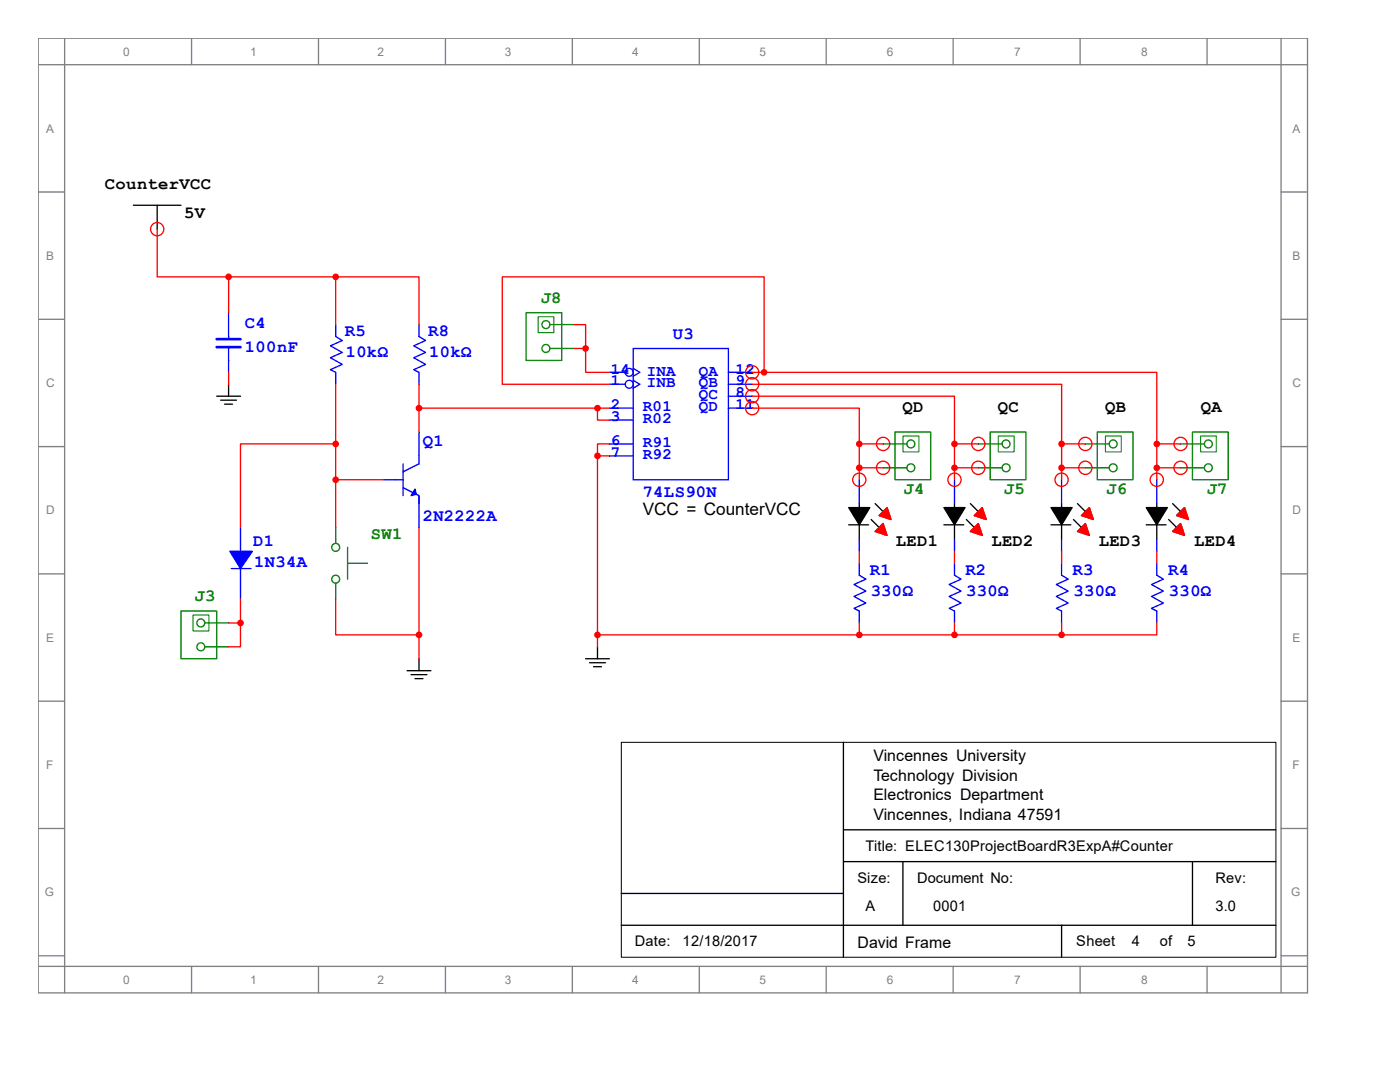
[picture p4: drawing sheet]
<svg xmlns="http://www.w3.org/2000/svg" width="279mm" height="216mm" viewBox="0 0 279 216" stroke-linecap="round" stroke-linejoin="round" font-family="sans-serif">
<g fill="none" stroke="#808080" stroke-width=".26">
<path d="M7.6 7.6h253.3v190.5h-253.3zM7.6 12.9h253.3M12.9 7.6v190.5M38.2 7.6v5.3M63.6 7.6v5.3M88.9 7.6v5.3M114.2 7.6v5.3M139.6 7.6v5.3M164.9 7.6v5.3M190.2 7.6v5.3M215.6 7.6v5.3M240.9 7.6v5.3"/>
<path d="M255.7 7.6v190.5M7.6 38.3h5.3M255.7 38.3h5.2M7.6 63.7h5.3M255.7 63.7h5.2M7.6 89.1h5.3M255.7 89.1h5.2M7.6 114.5h5.3M255.7 114.5h5.2M7.6 139.9h5.3M255.7 139.9h5.2M7.6 165.3h5.3"/>
<path d="M255.7 165.3h5.2M7.6 190.7h5.3M7.6 192.8h253.3M38.2 192.8v5.3M63.6 192.8v5.3M88.9 192.8v5.3M114.2 192.8v5.3M139.6 192.8v5.3M164.9 192.8v5.3M190.2 192.8v5.3M215.6 192.8v5.3M240.9 192.8v5.3"/>
<path d="M255.7 190.7h5.2"/>
</g>
<path d="M45.6 67.2v.5M45.6 69.3v2.6" fill="none" stroke="#00f" stroke-width=".26"/>
<path d="M43.2 67.7h4.8M43.2 69.3h4.8" fill="none" stroke="#00f" stroke-width=".53"/>
<path d="M45.6 71.9v2.4" fill="none" stroke="#00f" stroke-width=".26"/>
<path d="M45.6 62.4v4.8M126.4 69.5h19v26.2h-19z" fill="none" stroke="#00f" stroke-width=".26"/>
<path d="M43.2 79.1h4.8M44 79.9h3.2M45.6 76.7v2.4M44.8 80.6h1.6M81.2 133.8h4.8M82 134.6h3.2M82.8 135.4h1.6M83.6 131.4v2.4M116.9 131.4h4.7M117.7 132.2h3.1M118.4 133h1.6M119.2 129.1v2.3" fill="none" stroke="#000" stroke-width=".26"/>
<path d="M145.4 74.3h4.7" fill="none" stroke="#00f" stroke-width=".26"/>
<path d="M145.4 76.7h4.7" fill="none" stroke="#00f" stroke-width=".26"/>
<path d="M145.4 81.4h4.7" fill="none" stroke="#00f" stroke-width=".26"/>
<path d="M145.4 79.1h4.7" fill="none" stroke="#00f" stroke-width=".26"/>
<g fill="none" stroke="#00f" stroke-width=".26">
<path d="M121.6 76.7h3.2M126.4 75.9l1.3 .8-1.3 .8"/>
<circle cx="125.6" cy="76.7" r=".79"/>
</g>
<path d="M121.6 88.6h4.8" fill="none" stroke="#00f" stroke-width=".26"/>
<path d="M121.6 91h4.8" fill="none" stroke="#00f" stroke-width=".26"/>
<path d="M121.6 81.4h4.8" fill="none" stroke="#00f" stroke-width=".26"/>
<g fill="none" stroke="#00f" stroke-width=".26">
<path d="M121.6 74.3h3.2M126.4 73.5l1.3 .8-1.3 .8"/>
<circle cx="125.6" cy="74.3" r=".79"/>
</g>
<path d="M121.6 83.8h4.8M171.5 114.8l1.3 .8-2.4 1 2.4 1.4-2.4 1 2.4 1.3-2.4 1.1 1.1 .5" fill="none" stroke="#00f" stroke-width=".26"/>
<g fill="none" stroke="#f00" stroke-width=".26">
<circle cx="150.1" cy="74.3" r="1.32"/>
<circle cx="150.1" cy="79.1" r="1.32"/>
<circle cx="150.1" cy="76.7" r="1.32"/>
<circle cx="150.1" cy="81.4" r="1.32"/>
</g>
<path d="M171.5 112.4v2.4" fill="none" stroke="#00f" stroke-width=".26"/>
<path d="M190.5 114.8l1.3 .8-2.4 1 2.4 1.4-2.4 1 2.4 1.3-2.4 1.1 1.1 .5M171.5 121.9v2.4" fill="none" stroke="#00f" stroke-width=".26"/>
<path d="M190.5 112.4v2.4" fill="none" stroke="#00f" stroke-width=".26"/>
<path d="M190.5 121.9v2.4" fill="none" stroke="#00f" stroke-width=".26"/>
<path d="M188.4 101.3h4.2l-2.1 3.4z" fill="#000" stroke="#000" stroke-width=".26"/>
<path d="M188.4 104.7h3.9M190.5 100.5v7.1M192.9 103.7l1.5 1.6M193.7 100.5l1.5 1.6M195.2 104.5l.8 2.3-2.3-.8zM196 101.3l.8 2.4-2.4-.8z" fill="none" stroke="#000" stroke-width=".26"/>
<g fill="#f00" stroke="#f00" stroke-width=".26">
<path d="M196 101.3l.8 2.4-2.4-.8z"/>
<path d="M195.2 104.5l.8 2.3-2.3-.8z"/>
</g>
<path d="M190.5 95.7v4.8" fill="none" stroke="#00f" stroke-width=".26"/>
<path d="M190.5 107.6v2.4" fill="none" stroke="#00f" stroke-width=".26"/>
<circle cx="190.5" cy="95.7" r="1.32" fill="none" stroke="#f00" stroke-width=".26"/>
<g fill="none" stroke="#008000" stroke-width=".26">
<path d="M197.6 86.2h7.1v9.5h-7.1zM197.6 88.6h2.4M197.6 93.3h2.4"/>
<circle cx="200.8" cy="88.6" r=".79"/>
<circle cx="200.8" cy="93.3" r=".79"/>
</g>
<path d="M199.2 87h3.2v3.2h-3.2z" fill="none" stroke="#008000" stroke-width=".2"/>
<path d="M195.2 88.6h2.4" fill="none" stroke="#008000" stroke-width=".26"/>
<g fill="none" stroke="#008000" stroke-width=".26">
<path d="M178.6 86.2h7.1v9.5h-7.1zM178.6 93.3h2.4M178.6 88.6h2.4M195.2 93.3h2.4"/>
<circle cx="181.8" cy="88.6" r=".79"/>
<circle cx="181.8" cy="93.3" r=".79"/>
</g>
<g fill="none" stroke="#f00" stroke-width=".26">
<circle cx="195.2" cy="88.6" r="1.32"/>
<circle cx="195.2" cy="93.3" r="1.32"/>
</g>
<g fill="#f00" stroke="#f00" stroke-width=".26">
<circle cx="190.5" cy="93.3" r=".53"/>
<circle cx="190.5" cy="88.6" r=".53"/>
</g>
<path d="M180.2 87h3.2v3.2h-3.2z" fill="none" stroke="#008000" stroke-width=".2"/>
<path d="M176.2 88.6h2.4" fill="none" stroke="#008000" stroke-width=".26"/>
<path d="M176.2 93.3h2.4" fill="none" stroke="#008000" stroke-width=".26"/>
<g fill="none" stroke="#f00" stroke-width=".26">
<circle cx="176.2" cy="88.6" r="1.32"/>
<circle cx="176.2" cy="93.3" r="1.32"/>
</g>
<g fill="#f00" stroke="#f00" stroke-width=".26">
<path d="M177 101.3l.8 2.4-2.4-.8z"/>
<path d="M176.2 104.5l.8 2.3-2.3-.8z"/>
<circle cx="171.5" cy="88.6" r=".53"/>
</g>
<path d="M169.4 101.3h4.2l-2.1 3.4z" fill="#000" stroke="#000" stroke-width=".26"/>
<path d="M169.4 104.7h3.9M171.5 100.5v7.1M173.9 103.7l1.5 1.6M174.7 100.5l1.5 1.6M176.2 104.5l.8 2.3-2.3-.8zM177 101.3l.8 2.4-2.4-.8z" fill="none" stroke="#000" stroke-width=".26"/>
<path d="M171.5 95.7v4.8" fill="none" stroke="#00f" stroke-width=".26"/>
<path d="M171.5 107.6v2.4M211.9 114.8l1.3 .8-2.4 1 2.4 1.4-2.4 1 2.4 1.3-2.4 1.1 1.1 .5" fill="none" stroke="#00f" stroke-width=".26"/>
<circle cx="171.5" cy="95.7" r="1.32" fill="none" stroke="#f00" stroke-width=".26"/>
<circle cx="171.5" cy="93.3" r=".53" fill="#f00" stroke="#f00" stroke-width=".26"/>
<path d="M211.9 112.4v2.4" fill="none" stroke="#00f" stroke-width=".26"/>
<path d="M230.9 114.8l1.3 .8-2.4 1 2.4 1.4-2.4 1 2.4 1.3-2.4 1.1 1.1 .5M211.9 121.9v2.4" fill="none" stroke="#00f" stroke-width=".26"/>
<path d="M230.9 112.4v2.4" fill="none" stroke="#00f" stroke-width=".26"/>
<path d="M230.9 121.9v2.4" fill="none" stroke="#00f" stroke-width=".26"/>
<path d="M228.8 101.3h4.2l-2.1 3.4z" fill="#000" stroke="#000" stroke-width=".26"/>
<path d="M228.8 104.7h3.9M230.9 100.5v7.1M233.2 103.7l1.6 1.6M234 100.5l1.6 1.6M235.6 104.5l.8 2.3-2.4-.8zM236.4 101.3l.8 2.4-2.4-.8z" fill="none" stroke="#000" stroke-width=".26"/>
<g fill="#f00" stroke="#f00" stroke-width=".26">
<path d="M236.4 101.3l.8 2.4-2.4-.8z"/>
<path d="M235.6 104.5l.8 2.3-2.4-.8z"/>
</g>
<path d="M230.9 95.7v4.8" fill="none" stroke="#00f" stroke-width=".26"/>
<path d="M230.9 107.6v2.4" fill="none" stroke="#00f" stroke-width=".26"/>
<circle cx="230.9" cy="95.7" r="1.32" fill="none" stroke="#f00" stroke-width=".26"/>
<g fill="none" stroke="#008000" stroke-width=".26">
<path d="M238 86.2h7.1v9.5h-7.1zM238 88.6h2.4M238 93.3h2.4"/>
<circle cx="241.2" cy="88.6" r=".79"/>
<circle cx="241.2" cy="93.3" r=".79"/>
</g>
<path d="M239.6 87h3.1v3.2h-3.1z" fill="none" stroke="#008000" stroke-width=".2"/>
<path d="M235.6 88.6h2.4" fill="none" stroke="#008000" stroke-width=".26"/>
<g fill="none" stroke="#008000" stroke-width=".26">
<path d="M219 86.2h7.1v9.5h-7.1zM219 93.3h2.4M219 88.6h2.4M235.6 93.3h2.4"/>
<circle cx="222.2" cy="93.3" r=".79"/>
<circle cx="222.2" cy="88.6" r=".79"/>
</g>
<g fill="none" stroke="#f00" stroke-width=".26">
<circle cx="235.6" cy="88.6" r="1.32"/>
<circle cx="235.6" cy="93.3" r="1.32"/>
</g>
<g fill="#f00" stroke="#f00" stroke-width=".26">
<circle cx="230.9" cy="93.3" r=".53"/>
<circle cx="230.9" cy="88.6" r=".53"/>
</g>
<path d="M220.6 87h3.2v3.2h-3.2z" fill="none" stroke="#008000" stroke-width=".2"/>
<path d="M216.6 88.6h2.4" fill="none" stroke="#008000" stroke-width=".26"/>
<path d="M216.6 93.3h2.4" fill="none" stroke="#008000" stroke-width=".26"/>
<g fill="none" stroke="#f00" stroke-width=".26">
<circle cx="216.6" cy="93.3" r="1.32"/>
<circle cx="216.6" cy="88.6" r="1.32"/>
</g>
<g fill="#f00" stroke="#f00" stroke-width=".26">
<path d="M217.4 101.3l.8 2.4-2.4-.8z"/>
<path d="M216.6 104.5l.8 2.3-2.4-.8z"/>
<circle cx="211.9" cy="88.6" r=".53"/>
</g>
<path d="M209.8 101.3h4.2l-2.1 3.4z" fill="#000" stroke="#000" stroke-width=".26"/>
<path d="M209.8 104.7h3.9M211.9 100.5v7.1M214.2 103.7l1.6 1.6M215 100.5l1.6 1.6M216.6 104.5l.8 2.3-2.4-.8zM217.4 101.3l.8 2.4-2.4-.8z" fill="none" stroke="#000" stroke-width=".26"/>
<path d="M211.9 95.7v4.8" fill="none" stroke="#00f" stroke-width=".26"/>
<path d="M211.9 107.6v2.4" fill="none" stroke="#00f" stroke-width=".26"/>
<circle cx="211.9" cy="95.7" r="1.32" fill="none" stroke="#f00" stroke-width=".26"/>
<g fill="#f00" stroke="#f00" stroke-width=".26">
<circle cx="211.9" cy="93.3" r=".53"/>
<circle cx="190.5" cy="126.7" r=".53"/>
<circle cx="211.9" cy="126.7" r=".53"/>
<circle cx="119.2" cy="91" r=".53"/>
<circle cx="171.5" cy="126.7" r=".53"/>
<circle cx="119.2" cy="126.7" r=".53"/>
</g>
<g fill="none" stroke="#008000" stroke-width=".26">
<path d="M67 107.6v.8M67 116.4v.8M69.4 109.2v6.4M69.4 112.4h3.9"/>
<circle cx="67" cy="115.6" r=".79"/>
<circle cx="67" cy="109.2" r=".79"/>
</g>
<path d="M67 105.3v2.3" fill="none" stroke="#008000" stroke-width=".26"/>
<path d="M67 117.2v2.3" fill="none" stroke="#008000" stroke-width=".26"/>
<path d="M46.1 113.5h4M48 110v4.8" fill="none" stroke="#00f" stroke-width=".26"/>
<path d="M45.9 110h4.5l-2.4 3.5z" fill="#00f" stroke="#00f" stroke-width=".26"/>
<path d="M48 114.8v4.7" fill="none" stroke="#00f" stroke-width=".26"/>
<path d="M67 67.2l1.3 .7-2.4 1.1 2.4 1.3-2.4 1.1 2.4 1.3-2.4 1.1 1.1 .5M48 105.3v4.7" fill="none" stroke="#00f" stroke-width=".26"/>
<path d="M67 64.8v2.4" fill="none" stroke="#00f" stroke-width=".26"/>
<path d="M67 74.3v2.4M83.6 67.2l1.3 .7-2.3 1.1 2.3 1.3-2.3 1.1 2.3 1.3-2.3 1.1 1 .5" fill="none" stroke="#00f" stroke-width=".26"/>
<path d="M83.6 64.8v2.4" fill="none" stroke="#00f" stroke-width=".26"/>
<path d="M83.6 74.3v2.4M78.9 95.7h1.5M80.4 97.3l3.2 1.6v1.6v-1.6M80.4 92.6v6.3M83.6 91v1.6l-3.2 1.5" fill="none" stroke="#00f" stroke-width=".26"/>
<path d="M82.8 97.6l.3 1-1.1 .3z" fill="#00f" stroke="#00f" stroke-width=".26"/>
<path d="M83.6 100.5v4.8" fill="none" stroke="#00f" stroke-width=".26"/>
<path d="M83.6 86.2v4.8" fill="none" stroke="#00f" stroke-width=".26"/>
<path d="M76.5 95.7h2.4" fill="none" stroke="#00f" stroke-width=".26"/>
<g fill="#f00" stroke="#f00" stroke-width=".26">
<circle cx="67" cy="88.6" r=".53"/>
<circle cx="83.6" cy="126.7" r=".53"/>
</g>
<g fill="none" stroke="#008000" stroke-width=".26">
<path d="M36.1 121.9h7.1v9.5h-7.1zM40.9 124.3h2.3M40.9 129.1h2.3"/>
<circle cx="40.1" cy="124.3" r=".79"/>
<circle cx="40.1" cy="129.1" r=".79"/>
</g>
<path d="M38.5 122.7h3.2v3.2h-3.2z" fill="none" stroke="#008000" stroke-width=".2"/>
<path d="M43.2 124.3h2.4" fill="none" stroke="#008000" stroke-width=".26"/>
<g fill="none" stroke="#008000" stroke-width=".26">
<path d="M105 62.4h7.1v9.5h-7.1zM109.7 64.8h2.4M109.7 69.5h2.4M43.2 129.1h2.4"/>
<circle cx="108.9" cy="69.5" r=".79"/>
<circle cx="108.9" cy="64.8" r=".79"/>
</g>
<path d="M107.4 63.2h3.1v3.2h-3.1z" fill="none" stroke="#008000" stroke-width=".2"/>
<path d="M112.1 64.8h2.4" fill="none" stroke="#008000" stroke-width=".26"/>
<path d="M112.1 69.5h2.4" fill="none" stroke="#008000" stroke-width=".26"/>
<g fill="#f00" stroke="#f00" stroke-width=".26">
<circle cx="116.9" cy="69.5" r=".53"/>
<circle cx="67" cy="95.7" r=".53"/>
<circle cx="83.6" cy="81.4" r=".53"/>
<circle cx="119.2" cy="81.4" r=".53"/>
<circle cx="152.5" cy="74.3" r=".53"/>
<circle cx="48" cy="124.3" r=".53"/>
<circle cx="67" cy="55.2" r=".53"/>
<circle cx="45.6" cy="55.2" r=".53"/>
</g>
<g fill="none" stroke="#f00" stroke-width=".26">
<path d="M31.4 45.7v9.5h14.2M45.6 55.2h21.4M45.6 55.2v7.2M67 55.2h16.6v9.6M67 55.2v9.6M45.6 74.3v2.4M67 76.7v28.6M83.6 76.7v9.5M114.5 64.8h2.4v4.7M114.5 69.5h2.4M116.9 69.5v4.8h4.7M150.1 79.1h40.4v9.5"/>
<path d="M150.1 76.7h61.8v11.9M150.1 74.3h2.4M152.5 74.3h78.4v14.3M152.5 74.3v-19.1h-52.3v21.5h21.4M67 88.6h-19v16.7M67 95.7h9.5M83.6 81.4h38M119.2 81.4v2.4h2.4M119.2 91h2.4M119.2 91v38.1M121.6 88.6h-2.4v2.4M150.1 81.4h21.4v7.2"/>
<path d="M171.5 93.3h4.7M171.5 88.6h4.7M171.5 88.6v7.1M190.5 88.6v7.1M190.5 93.3h4.7M190.5 88.6h4.7M211.9 93.3h4.7M211.9 88.6h4.7M211.9 88.6v7.1M230.9 93.3h4.7M230.9 88.6h4.7M230.9 88.6v7.1"/>
<path d="M48 119.5v4.8M67 119.5v7.2h16.6M83.6 105.3v26.1M171.5 110v2.4M190.5 110v2.4M211.9 110v2.4M230.9 110v2.4M45.6 124.3h2.4M48 124.3v4.8h-2.4M119.2 126.7h92.7M171.5 124.3v2.4M190.5 124.3v2.4"/>
<path d="M211.9 124.3v2.4M230.9 124.3v2.4h-19"/>
<circle cx="31.4" cy="45.7" r="1.32"/>
</g>
<path d="M124 148.1h130.6v42.9h-130.6z" fill="none" stroke="#000" stroke-width=".2"/>
<path d="M26.6 41h9.5M31.4 41v4.7M168.3 148.1v42.9M124 178.3h44.3M168.3 165.6h86.3M168.3 171.9h86.3M180.2 171.9v12.7M238 171.9v12.7M124 184.6h130.6M211.9 184.6v6.4" fill="none" stroke="#000" stroke-width=".26"/>
<g font-size="3.4">
<text x="21" y="37.7">CounterVCC</text>
<text x="36.7" y="43.6">5V</text>
<text x="180.1" y="82.2">QD</text>
<text x="199.2" y="82.2">QC</text>
<text x="220.6" y="82.2">QB</text>
<text x="239.6" y="82.2">QA</text>
<text x="128.3" y="102.8">VCC = CounterVCC</text>
<text x="178.8" y="108.9">LED1</text>
<text x="197.9" y="108.9">LED2</text>
<text x="219.3" y="108.9">LED3</text>
<text x="238.3" y="108.9">LED4</text>
</g>
<g font-size="3.4" fill="#00f">
<text x="48.9" y="65.5">C4</text>
<text x="48.9" y="70.3">100nF</text>
<text x="68.8" y="67.1">R5</text>
<text x="69" y="71.3">10kΩ</text>
<text x="85.5" y="67.1">R8</text>
<text x="85.7" y="71.3">10kΩ</text>
<text x="134.3" y="67.6">U3</text>
<text x="84.4" y="89.1">Q1</text>
<text x="128.3" y="99.1">74LS90N</text>
<text x="84.4" y="103.9">2N2222A</text>
<text x="50.5" y="108.9">D1</text>
<text x="50.8" y="113.2">1N34A</text>
<text x="173.6" y="114.7">R1</text>
<text x="173.8" y="119">330Ω</text>
<text x="192.7" y="114.7">R2</text>
<text x="192.8" y="119">330Ω</text>
<text x="214.1" y="114.7">R3</text>
<text x="214.2" y="119">330Ω</text>
<text x="233.1" y="114.7">R4</text>
<text x="233.3" y="119">330Ω</text>
</g>
<g font-size="3.4" fill="#008000">
<text x="107.9" y="60.5">J8</text>
<text x="180.3" y="98.6">J4</text>
<text x="200.3" y="98.6">J5</text>
<text x="220.8" y="98.6">J6</text>
<text x="240.8" y="98.6">J7</text>
<text x="74" y="107.6">SW1</text>
<text x="38.8" y="120">J3</text>
</g>
<g font-size="3.2" fill="#00f">
<text x="121.9" y="76.9">1</text>
<text x="121.9" y="74.5">14</text>
<text x="129.1" y="77.3">INB</text>
<text x="129.1" y="74.9">INA</text>
<text x="139.4" y="74.9">QA</text>
<text x="139.4" y="77.3">QB</text>
<text x="146.8" y="74.5">12</text>
<text x="146.8" y="76.9">9</text>
<text x="121.9" y="81.7">2</text>
<text x="128.3" y="82.1">R01</text>
<text x="139.4" y="82.1">QD</text>
<text x="139.4" y="79.7">QC</text>
<text x="146.8" y="81.7">11</text>
<text x="146.8" y="79.3">8</text>
<text x="121.9" y="88.8">6</text>
<text x="121.9" y="84.1">3</text>
<text x="128.3" y="89.2">R91</text>
<text x="128.3" y="84.5">R02</text>
<text x="121.9" y="91.2">7</text>
<text x="128.3" y="91.6">R92</text>
</g>
<g font-size="3.2">
<text x="174.3" y="151.8">Vincennes University</text>
<text x="174.3" y="155.7">Technology Division</text>
<text x="174.3" y="159.7">Electronics Department</text>
<text x="174.3" y="163.7">Vincennes, Indiana 47591</text>
<text x="171.1" y="189.1">David Frame</text>
</g>
<g font-size="2.9">
<text x="172.7" y="169.8">Title: ELEC130ProjectBoardR3ExpA#Counter</text>
<text x="171.1" y="176.1">Size:</text>
<text x="183" y="176.1">Document No:</text>
<text x="242.6" y="176.1">Rev:</text>
<text x="172.7" y="181.7">A</text>
<text x="186.2" y="181.7">0001</text>
<text x="242.6" y="181.7">3.0</text>
<text x="126.7" y="188.8">Date:</text>
<text x="136.2" y="188.8">12/18/2017</text>
<text x="214.8" y="188.8">Sheet</text>
<text x="225.9" y="188.8">4</text>
<text x="231.5" y="188.8">of</text>
<text x="237" y="188.8">5</text>
</g>
<g font-size="2.4" fill="#808080">
<text x="24.6" y="11.1">0</text>
<text x="50" y="11.1">1</text>
<text x="75.4" y="11.1">2</text>
<text x="100.8" y="11.1">3</text>
<text x="126.2" y="11.1">4</text>
<text x="151.6" y="11.1">5</text>
<text x="177" y="11.1">6</text>
<text x="202.4" y="11.1">7</text>
<text x="227.8" y="11.1">8</text>
<text x="9.2" y="26.5">A</text>
<text x="258" y="26.5">A</text>
<text x="9.2" y="51.9">B</text>
<text x="258" y="51.9">B</text>
<text x="9.2" y="77.3">C</text>
<text x="258" y="77.3">C</text>
<text x="9.2" y="102.7">D</text>
<text x="258" y="102.7">D</text>
<text x="9.2" y="128.1">E</text>
<text x="258" y="128.1">E</text>
<text x="9.2" y="153.5">F</text>
<text x="258" y="153.5">F</text>
<text x="8.9" y="178.9">G</text>
<text x="257.7" y="178.9">G</text>
<text x="24.6" y="196.3">0</text>
<text x="50" y="196.3">1</text>
<text x="75.4" y="196.3">2</text>
<text x="100.8" y="196.3">3</text>
<text x="126.2" y="196.3">4</text>
<text x="151.6" y="196.3">5</text>
<text x="177" y="196.3">6</text>
<text x="202.4" y="196.3">7</text>
<text x="227.8" y="196.3">8</text>
</g>
</svg>
